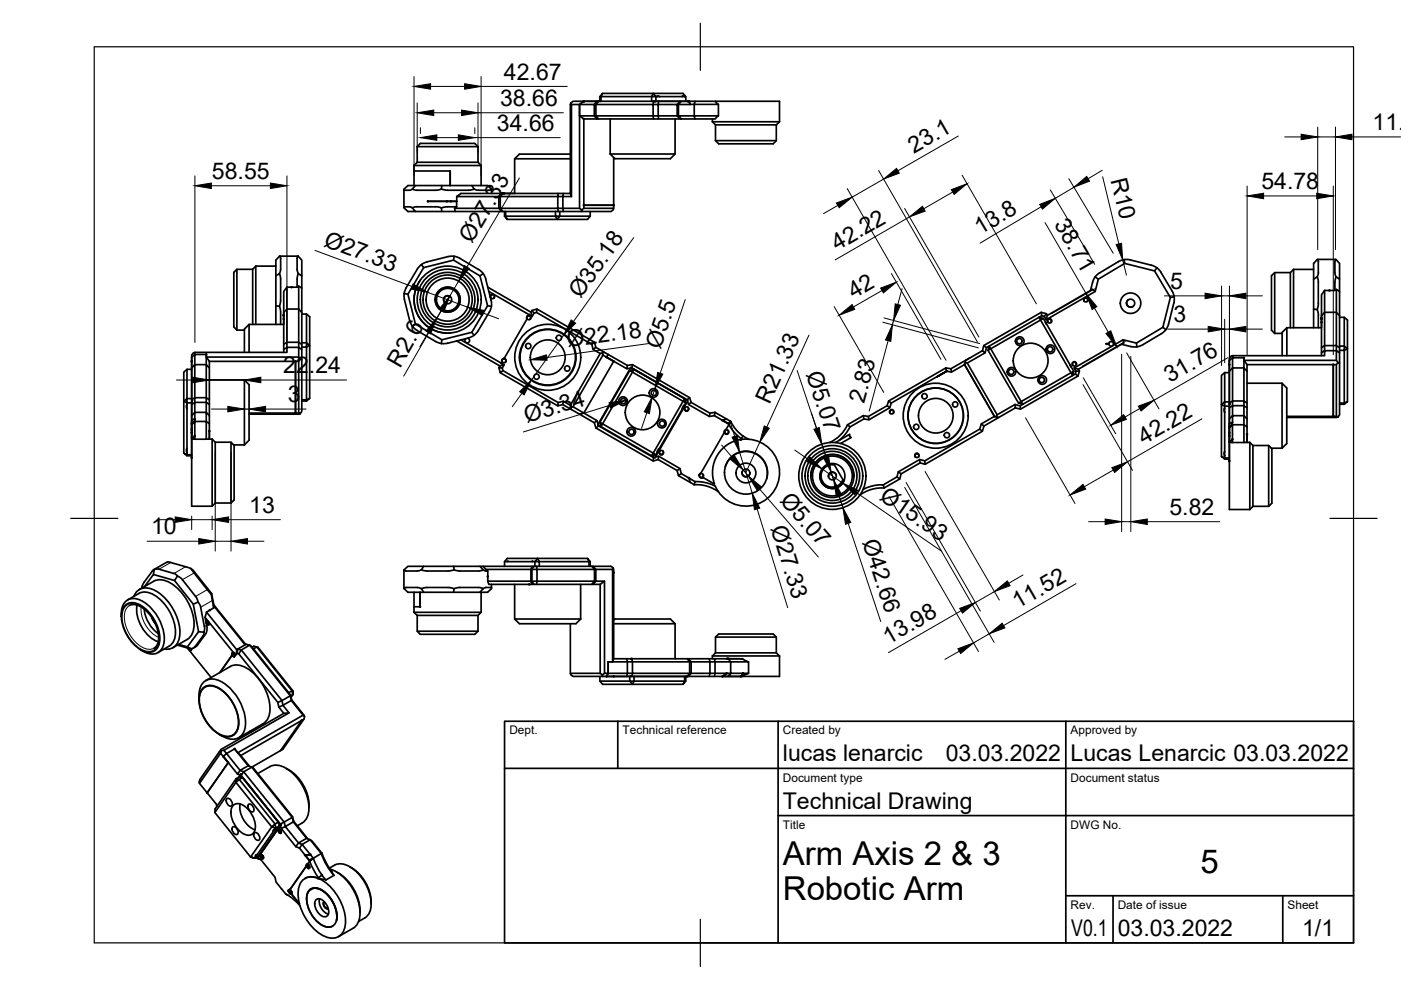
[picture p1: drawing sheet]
<svg xmlns="http://www.w3.org/2000/svg" width="297mm" height="210mm" viewBox="0 0 297 210" stroke-linecap="round" stroke-linejoin="round" font-family="sans-serif">
<!-- layer: Sichtbar -->
<g fill="none" stroke="#000" stroke-width=".36">
<path d="M127.8 19.8h17l.6 .7v1M87.8 36.3h7.6v3M87.8 35.1h14.2M87.8 35.1v4.2M88.1 39.3l-.7 .8M88.5 34.4h12.8M88.5 31.1h12.8M88.5 31.1l.6-.7h11.6l.6 .7v3.3M88.5 31.1v3.3l-.7 .7M93.7 39.3l-.1 .8M95.4 36.3l.1 3M100 39.3l.5 .8"/>
<path d="M101.3 34.4l.7 .7M102 35.1v4.2M109.1 33.7h11.8M120.9 32.7h-10.8l-1 1v7.3h-2.8M121 21.8l.2 .4M122.9 24.6h3.1l.6 .6M123.8 21.5l-.9 .7v2.4l.9 .6v18.3h6.3v-10.1M123.8 25.2h23.5M123.8 21.5l-.9 .7h3.1v2.4h.3l.6 .6M123.8 21.5h2.8M126.9 21.5l-.2 .1 .7-.1v-1l.4-.7-.6 .7h11v1h.7M127.2 20.5v1"/>
<path d="M129.4 32.7h13.7M129.4 25.2v7.5M138.6 25.2l-.1-.6h-12.2v-2.4h-.3l.6-.7h.1h-5.2l-.5 .3-.1 19.2M138.6 21.5h-11.7l-.6 .7h12.2v2.4h1.1v.6M139.3 20.5l.2-.2 .3 .2M139.6 21.5v.7h4v2.4h.2v-2.4h-.2l.6-.7M143.1 25.2v7.5l-1 .9h-11.7l-1-.9M144.4 21.5l-.6 .7h2.5l-.2-.7-7.2 .1M144.7 20.5v-.2l.5 .2M145.4 20.5h-7.2l.3-.7 .6 .7v1M145.9 21.5h-7.3l-.1 .7h1.1v2.4h4l.6 .6M147.2 22.1v2.5l.1 .6h4.3l.7-.6h-8.5l.6 .6"/>
<path d="M147.3 21.5h4.3l.7 .6h-5.1zM147.3 21.5h-1.2l.2 .6h.9M151 25.8h14.3M151 25.8l.7 .7v3.3M151 25.2v.6M151.6 21.5h13.7v4.3M151.7 29.8h12.9M151.7 26.5h12.9M152.3 22.1v2.5M164.6 26.5v3.3l-.7 .7h-11.5l-.7-.7M165.3 25.8l-.7 .7M50.2 57.1v12.9"/>
<path d="M53.6 57.1v11.7M53.6 57.1h-3.4l-.6 .7v11.5l.6 .7M54.2 56.4v12.4M54.2 56.4l-.6 .7M54.2 56.4h4.3M59.2 58l.3 1.2M59.2 54.3l.3 .5M59.2 54.3l-.7 .9v13.6M59.2 58l-.7 .5M59.4 54.3h3.7M59.4 54.3h-.1M59.5 57.1l-.3 .9"/>
<path d="M59.5 54.8v2.3M59.5 59.2v4.4M63 59.2v1.7h-2.2M63 54.8v2.3l.2 .9M63.1 54.3h.1M63.2 54.3l.8 .9v3.3l-.8-.5M63.2 54.3l-.2 .5M63.3 58l-.3 1.2M64 58.5v2.6l-.7-.4-.3 .2M85.6 40.2v3.8M85.7 43.9h1.3l.4 .2 .7 .7h-1.6zM87.4 40.1l1 .2h4"/>
<path d="M89.1 59.5h.1M89.1 59.5a7.1 7.1 0 0 0-.4 7.6 7.1 7.1 0 0 0 6.7 3.5M89.3 56.1l.5 .6M90.7 42.7h6.1M92.4 43.9l-4-.1-1 .3M92.4 43.8l.6 .1a1.62 1.62 0 0 0 1.6 0h2.2M93.6 44.1l.1 .7h-5.6M95 54.4l-4.5 1.1a3.3 3.3 0 0 0-2 1.6l-2.4 3.9M96.3 54.3l-.1 .9M96.3 54.3l-1.3 .1M96.3 54.3l1.2 .5M96.4 44.2l.1 .6h-2.8"/>
<path d="M96.5 44.8h10M96.8 41.7v1M97.5 54.8l4 2.3a3.2 3.2 0 0 1 1.5 2.1l1.1 4.4 .1 1.3M100.5 40.1l-1.2 .2h-5.1a1.54 1.54 0 0 0-1.5 0h-.3M102.4 58l-.6 .5M104.2 40.1l-.8-.8h-16.9l-.8 .8v.2h1.2l.5-.2M104.2 40.1l-.5 .2h-2.3l-.9-.2M104.2 40.1v.9M106.5 41h-8.8l-.9 .7h9v2.5h.3l.5 .6-.8-.6h-9.4l.4-.3v-1.2M106.5 41h14.4M106.5 41l-.7 .7h.3l.5-.7M106.6 44.8h11.2"/>
<path d="M107 44.8v1l.5 .7-.3-.7h-.2M107.2 44.8v1h11.5l-.6 .7-.3-.7v-1M117.8 44.8h5.4M118.3 41v.7h1l.1-.7M118.7 44.8v1h6.4M120.9 41l.3 .7M122.9 44.2v-22h-1.7v19.5h-1.9v2.5h-1v-2.5h-12.2v2.5h12.2v.6M123.3 44.5l.5-.3h6.3l-.1 .3-.5 .3h-6.3zM123.3 44.5l-.4-.3h-3.6l.1 .6M123.8 44.2v-.7h6.3v.7M125.1 44.8v1l-.5 .7h-17.1M232.9 59.2l-.7 2.6-.6-.4-9.5 5.5"/>
<path d="M238.3 55l.2 .9-5.6 3.3-.7-.5M238.5 55.9l6.3 1.5 .5-.6M244.8 57.4l3.3 5.7 .8-.2M270.3 57.8v12.9M273.6 57.8v11.7M273.6 57.8h-3.3l-.7 .7v11.5l.7 .7M274.3 57.1v12.4M274.3 57.1l-.7 .7M274.3 57.1h4.2M279.3 55l-.8 .9v13.6M279.3 58.7l-.8 .5M279.4 55h3.7"/>
<path d="M279.4 55h-.1l.2 .5M279.5 55.5v2.3M279.5 59.9v4.4M279.5 57.8v.3a1.27 1.27 0 0 0 0 1.5v.3M283.1 55h.2l-.3 .5v2.6a1.27 1.27 0 0 1 0 1.5v2h-2.2M283.3 55l.7 .9v3.3l-.7-.5M284 59.2v2.6l-.7-.4-.3 .2M39.6 78.3v7.1l-.6-.3 .6-.6h1M40.6 78.3h-1l-.6 .6v17.2M41.3 75.2h2.4v2.1h-2.4v7l-.7 .5v-6.8l.7-.7zM41.3 74.7l-.3 .1-.4 .5 .1 2.6M44.4 76.6v11.5"/>
<path d="M44.4 78l-.7-.7v7h-2.4v1l-.7 .5M44.4 76.6h18.3v11h-9.9M50.2 70h1.6M52.8 68.8v5.9M58.5 64.8l.7 .2M59.3 64.9l.2 1.3M59.5 63.6l-.3 1.3M59.5 66.2v2.6M60.8 65.5l-.6 .7v8.5M60.8 60.9l-.6 .9v7h-7.4l-1 1v4.9M60.8 65.5v7.1l-.6 .4M60.8 60.9v4.6"/>
<path d="M60.8 65.5h2.5M63.3 76.6h-.6v11h.6M63.3 75.7v-2l.7 .4v2.2M63.3 65.5v7.1h-2.5v1.1l-.6 .4M63.3 65.5l.7 .7v.4M63.3 60.7v4.8M63.6 76.2l.4 .1v10.9l-.4 .5-.3-.1v-11zM63.6 76.2l-.3-.5h-19.6l.7 .9M64 73l-.7-.4v1.1h-2.5v1h-19.5v.5l-.7 .5v21.4M64 72.7v1.4M64 66.6h1l.7 .6v17.2M64 73.6h1l.7-.3-.7-.6v12.1h-1"/>
<path d="M64 61.1v5.1M64 66.6v6.1M65 66.6v6.1h-1M85.7 62.2l.8 .2M85.7 62.2l.1 1.3 1.1 4.5 .5 1.2M86.1 61l-.4 1.2M87.4 69.2l1 .8 4 2.4M88.1 68.7l-.7 .5M93.7 72l-.1 .8M94.7 62.7a.87 .87 0 0 0-.6 1.3 .87 .87 0 0 0 1.5 0 .87 .87 0 0 0-.7-1.3h-.2M95.5 62.9a.86 .86 0 0 0-1.2 .1 .86 .86 0 0 0 .1 1.2M96.8 72.3h.1"/>
<path d="M96.8 72.3l9.2 5.3 .9-.3-.6-.3M97.7 72.1l8.6 4.9M99.1 71.7a.5 .5 0 0 1 .4 .7 .5 .5 0 0 1-.7 .2 .5 .5 0 0 1 0-.8M100 70.5l.5 .6M100.5 71.1l-1.2 .5-4.4 1.2a3.4 3.4 0 0 1-2.5-.4M103.4 64.8l.8 .2M103.4 60.9l9.2 5.3M103.6 61.8l8.6 5M103.7 66.2l-2.3 3.9-.9 1M104.1 63.2l-.1-.5 .3-.2 .5 .2-.1 .5M104.2 64.9l-.4 1.3M104.3 62.4l-.4 .4 .2 .4"/>
<path d="M104.3 62.4h.3M104.5 62.4l.4 .4-.2 .4M104.7 63.2l-.3 .1-.3-.1M105.8 77.9l.3 1.1 .5-.4M106 77.6l-.2 .3 .7 .1M106.1 79l12.2 7.1M106.5 76.7v-.5l.4-.1 .4 .3-.2 .4M106.5 76.7l.3 .2 .3-.1M106.7 76l-.3 .3-.1 .7M106.9 77.3l-.4 .7 .1 .6 11.7 6.8 1.1-.3 1.5 .8M106.9 76h.2M106.9 76h-.2"/>
<path d="M107 76l.3 .4-.2 .4M111.7 67.6h.1M111.8 67.6l-.1-.4 .5-.2 .3 .3-.1 .4M111.8 67.6l.3 .2 .3-.1M112 66.9l-.3 .3v.4l-4.8 8.4M112 66.9h.3M112.2 66.8l.6 .3 .4-.7 .5-.2 11.8 6.8 .3 1.1 1.5 .8M112.2 66.8v.1M112.3 66.9l.3 .4-.2 .4M112.8 65.8l1.1-.3-.2 .7M113.2 66.4l-.4-.6-.2 .4 .2 .9M113.9 65.5l12.1 7.1-.5 .4"/>
<path d="M126 72.6l.3 1.1-.5 .4M126.3 73.7l2.6 1.5M127.3 74.9l.4-.1 .1 .5-6.3 10.9-.5 .2-.1-.5zM127.8 75.3l2.3 1.3M128.2 74.7l-.5 .1M128.6 75.7l.3-.5 4.1 2.3 1.1-.2 12.1 7 .3 1 4 2.3 1.1-.2M128.6 75.7l4.3 2.5 .1-.7M128.6 75.7l1.5 .9M130.1 76.6l-6.3 11-2.3-1.4M133.5 78.6l.9-.3-.3 .6zM133.5 78.6l-6.3 10.9M133.7 78.1l-.8 .1"/>
<path d="M133.7 77.9l12.2 7-7 12.2-12.2-7zM133.7 77.9h.1M133.8 77.9l2.1 1.3M134.1 77.3l-.2 .7 11.8 6.8 .5-.5M134.1 78.9l10.7 6.2-6.3 11-10.7-6.2zM134.4 78.3l10.8 6.2M200.5 78l1.1 .2 .1 .7M200.7 78.7l-.2-.7-12.1 7M200.7 78.7l.2-.1zM204.5 77.3l6.3 11-2.7 1.6-.4 1.1-11.6 6.7-1.1-.3-4.5 2.6-.3 1.1-2.9 1.7M204.5 77.3l-2.8 1.6-1-.2-2 1.2 2-1.2-11.7 6.8-.4 1-4.4 2.5-1-.2M204.6 76.8l.5 .2 6.3 10.9-.1 .5-.5-.1-6.3-11z"/>
<path d="M204.6 76.8l.1-.4 3.6-2 .6 .4-3.8 2.2M205.7 75.9l-4.1 2.3M208.6 73.3l.5 .4M209.5 74.3l6.4 11.2M209.7 73.4l.4 .5-.6 .4zM210.1 73.9l10.5-6 6.5 11.1-10.6 6.1zM220.3 67.3l-11.2 6.4-.2 1.1M220.3 67.3l.9 .2-.6 .4zM220.8 66.2l.1 .7-.6 .4M221.2 67.5l6.4 11.2M221.7 68.3l.2 .4M221.7 68.4l.1 .3"/>
<path d="M221.8 66.5l-1-.3-12.2 7.1-.3 1.1M221.8 66.5l-.4 .6-.5-.2M221.8 66.5l.3 .4M222.1 66.9l-.3 .9-.4-.7M222.4 67.6l.5 .2-.1 .6 .1-.5-.3-.2-.4 .2v.5l-.1-.1v-.4l.3-.3M222.8 68.3l-.3 .2-.3-.2M226.9 77.4l.2 .4zM227.1 79l.5-.3-.2 .9zM227.4 76.9l.3-.2 .3 .1 .2 .3v.3l-.1 .1 .1-.5-.5-.2-.3 .3 .1 .4zM228 79.3l-11.1 6.4M228.1 77.5l-.3 .1-.3-.1M228.1 78.7l-.1 .6 .6 .4"/>
<path d="M228.6 78.3l.3 .3-.3 1.1-12.2 7.1-1.1-.3M228.6 78.3l-.9-.3 .4 .7 .8-.1M229.9 63.9l-.1-.5 .4-.3 .4 .3-.1 .5M231.2 61.6l.4-1.7a3.2 3.2 0 0 1 1.6-2.1l3.9-2.3a3.3 3.3 0 0 1 2.5-.4l4.5 1.1a3.3 3.3 0 0 1 2.1 1.6l2.3 3.9M232.2 61.8l-10.4 6M234.5 72.8v.2v-.2h.6v.2h-.6M238.1 72l-10.4 6M239.1 63.6a.88 .88 0 0 0 0 1.2 .88 .88 0 0 0 1.2 .1M240.9 72.7l-2.8-.7 .1 .7-9.6 5.6M246.2 70.8l-3.9 2.3a3.3 3.3 0 0 1-2.5 .4l-2-.5M246.5 69.4l-5.6 3.3 .1 .8M248.1 63.1l-1.6 6.3 .7 .5"/>
<path d="M248.5 61.7l.4 1.2M248.9 62.9v1.3l-1.1 4.5a3.3 3.3 0 0 1-1.6 2M259.7 79v7.1l-.7-.3 .7-.6h.9M260.6 79h-.9l-.7 .6v17.2M261.3 75.9h2.4v2.1h-2.4v7l-.7 .5v-6.8l.7-.7zM261.3 75.4l-.3 .1-.4 .5 .1 2.6M264.4 78.7l-.7-.7v7h-2.4v1l-.7 .5M264.4 77.3h18.3v11h-9.9M270.3 70.7h1.5M272.8 69.5v5.9M278.5 65.5l.8 .2M279.5 66.9v2.6"/>
<path d="M279.5 64.3v.7a1.54 1.54 0 0 0 0 1.6v.3M280.8 66.2l-.6 .7v8.5M280.8 61.6l-.6 .9v7h-7.4l-1 1v4.9M280.8 66.2v7.1l-.6 .4M280.8 61.6v4.6M280.8 66.2h2.5M283.3 77.3h-.6v11h.6M283.3 76.4v-2l.7 .4v2.2M283.3 66.2v7.1h-2.5v1.1l-.6 .4M283.3 66.2l.7 .7v.4M283.3 61.4v4.8M283.7 76.8l.3 .2v10.9l-.3 .5-.4-.1v-11z"/>
<path d="M283.7 76.8l-.4-.4h-19.6l.7 .9v11.5M284 73.7l-.7-.4v1.1h-2.5v1h-19.5v.5l-.7 .5v21.4M284 73.4v1.4M284 67.3h1l.7 .6v17.2M284 74.3h1l.7-.4-.7-.5v12.1h-1M284 61.8v5.1M284 67.3v6.1M285 67.3v6.1h-1M39.6 96.6h1M39.6 95.1l-.1 .3 .2 .6M39.6 85.8a.69 .69 0 0 0 .1 .9M40.6 93.1v14.2h4.4"/>
<path d="M40.6 85.4h-1v11.2l-.6-.5 .6 .3h1M40.6 84.8l.2 .1M40.6 84.9h.2M40.8 84.9l-.2 .2v7.9v-3l.7-.6-.7 .4v-.7l.7-.2v.5M41.3 92.4l-.7 .7M41.3 92.4v.7h-.7M41.3 92.4v-3h2.4v3.7h-2.4M41.3 89.4l-.7 .4M41.3 88.9v-1.5h2.4v2l.7 .4-.1 3.3M41.3 89.4l-.7 .5M44.4 85.8l-.7-.5v2.1l.7 .7v1.7M44.4 84.8l-.7-.5v1h-2.4v2.1l-.7 .7"/>
<path d="M44.4 80.6h7.4l1 1v11.7l-1 1M44.4 91.4v1.7M45 93.1h-1.3M45 93.1v14.2M45 93.1l.6 .7M45.6 93.8h3.4l.6 .6v11.6l-.6 .7M45.6 93.8v12.9M49 93.8v12.9M49.6 94.3h2.2M51.8 80.6v13.7M63.6 87.7l-10.8 .1M64 85h1l.7-.6-.7 .4v.2"/>
<path d="M119.3 85.8l3.6 2 .9-.2 2.8 1.6M119.4 85.1l-.1 .7-1 .3v-.7M121 86.4l.2 .4M122.9 87.8l3.1 1.8 .3 1.1 12.2 7 1.1-.3 4 2.4 .2 1.1 2.5 1.4M126 89.6l.6-.4 .2 .8M126.3 90.7l.6-.4 11.7 6.7M126.9 90.1v.2M127.2 89.5l.6 .4-.4 .6zM138.5 96.1l.6 .3-.9 .2zM138.7 97h-.1l-.1 .7M138.9 96.9l.7-.2 4.6 2.6 .2 1.1 1.7 1M139.3 96l-.2 .4"/>
<path d="M139.6 96.7v.7M139.8 95.1l-.5 .9M139.8 95.1l-.4 .3-.1 .6M139.9 95.6l-.1 .6 .2 .2h.4l.3-.3-.2-.5M139.9 95.6l-.1 .4 .3 .3 .5-.1-.1-.6M140.6 95.6l-.4-.1-.3 .1M144.2 99.3l-.6 .5M144.7 86.7l-4.9 8.4M145.2 84.5l.2 .9-.6-.3zM145.2 85.8l-.4 .4-.1 .5M145.2 86.5v.4l.4 .2 .4-.3-.1-.4 .1 .2-.1 .4-.2 .2-.4-.1-.2-.3zM145.4 85.4l-.7 1.3"/>
<path d="M145.7 84.8h.1M145.8 85.1l.2 .7 4.4 2.5 1.1-.2 3.1 1.8-.7 1.2-.3 .2v.4M145.9 86.4l-.3-.2-.3 .2M146.5 85.3l-.5 .5M150.5 87.6l-.1 .7M151.6 87.4l2.5 1.5M151.6 87.4l-.1 .7M153.2 89.1l.9-.2 .8 .5-.5 .4zM153.2 89.1l1.2 .7M153.6 91.7l-5 8.6-.3 .3v.4l.3 .3M153.7 91.3v.5l.4 .2 .4-.3-.1-.4 .1 .3-.1 .3-.2 .2-.5-.1-.1-.4zM153.8 99a4.6 4.6 0 0 1 5.6-3.1 4.6 4.6 0 0 1 3.1 5.6"/>
<path d="M154.4 91.3l-.3-.2-.4 .2M154.4 89.8h.1M154.5 90a8.3 8.3 0 0 0 2.9 3.1 7.1 7.1 0 0 1 7.7 5.6 7.1 7.1 0 0 1-4.8 8.3 7.1 7.1 0 0 1-8.7-3.9 8.7 8.7 0 0 0-4.3-1l-.1 .7M154.9 89.4l-.5 .4M154.9 89.4l-.3 .5M154.9 89.3l1.3 2 1.3 1.1M157.1 93.2a7.1 7.1 0 0 0-5.6 9.4l-2.5-1.4-.2 .1M157.5 92.4l-.4 .8M157.5 92.4l1.2 .7M175.7 96.4h.1M176.8 98.3l2.1 3.7M176.9 98.6a2.38 2.38 0 0 0-2.8 1.7 2.38 2.38 0 0 0 1.7 2.9 2.38 2.38 0 0 0 2.9-1.5"/>
<path d="M177.1 93.8l3.1-1.7-.1 .4 .3 .2-2.2 1.3M179.7 90a7.7 7.7 0 0 1-3.8 3.8M180.2 90.5l-1 1.6-1.3 1.3M183 88.1l.2 .7-3 1.7-.5-.4M183 88.1l1.1 .2 .1 .7M183 88.1l-3.3 2M188.6 86.5l-.5-.5-4 2.3M189 85.5l-.6-.5-.3 1M189.1 86.9l.4 .3-.1 .4M189.2 86.8l-.5 .3-.1 .4 .2 .2-.1-.5 .4-.3 .3 .3v.4M189.4 87.6l-.3 .2-.3-.1M194.2 96.1l-.2 .3 .1 .5"/>
<path d="M194.2 96.1l.4 .1 .3 .4-.2 .3 .1-.5-.5-.2-.3 .4 .1 .3M194.7 96.8l-.3 .2-.3-.1M195 97.4l.1 .7 1.1 .3M195.1 98.1l-4 2.4-.6-.5M208.3 91.4l-12.1 7-.1-.7M208.6 90.3l-.3 1.1-.6-.4M211.8 88.5l-3.2 1.8-.5-.4M215.2 85.8l.1 .7-3.5 2-.5-.1M215.9 85.5l.6-.4 .4 .6zM216.3 86.1l.1 .7M216.9 85.7l-.6 .4-1.1-.3-3.8 2.1M259.7 97.3h.9"/>
<path d="M259.7 95.8l-.2 .3 .2 .6M259.7 86.5a.69 .69 0 0 0 0 .9M260.6 93.8v14.2h4.4M260.6 86.1h-.9v11.2l-.7-.5 .7 .3h.9M260.6 85.5l.2 .1M260.6 85.6h.2M260.6 93.8h.5M260.8 85.6l-.2 .2v7.9v-3l.7-.6-.7 .4v-.7l.7-.3v.6M261.3 93.1l-.7 .7M261.3 93.1v.7h-.2M261.3 93.1v-3h2.4v3.7h-2.4M261.3 90.1l-.7 .4"/>
<path d="M261.3 89.5h.1M261.3 90.1l-.7 .5M261.3 89.5v-1.4h2.4v2l.7 .4-.1 3.3M264.4 86.5l-.7-.5v2.1l.7 .7v1.7M264.4 85.5l-.7-.5v1h-2.4v2.1l-.7 .7M264.4 81.3h7.4l1 1v11.7l-1 1M264.4 92.1v1.7M265 93.8h-1.3M265 93.8v14.2M265 93.8l.6 .7M265.6 94.5h3.4l.7 .6v11.6l-.7 .7M265.6 94.5v12.9"/>
<path d="M269 94.5v12.9M269.6 95h2.2M271.8 81.3v13.7M283.7 88.4l-10.9 .1M284 85.7h1l.7-.6-.7 .4v.2M49 106.7h-3.4l-.6 .6M107 119.1h6.4v1M107.5 119h.2M107.7 119h-.2M112.8 119h.2M113 119h-.2M124.6 118.4h-17.1l-.5 .7v1"/>
<path d="M125.1 119.1h-.2l-.3-.7 .5 .7v1M144.4 100.4l-.6 .5M147.2 102.8a7.8 7.8 0 0 1 5.1 1.5M147.3 102.1l-1.2-.7 .2 .9 .9 .5M148.4 100.5l-.1 .3M148.4 100.5l-.1 .5 .3 .2h.3l.2-.3v-.3l.1 .3-.2 .3M148.4 100.5l.4-.1 .3 .2M148.6 101.3h.2M157.4 100a.84 .84 0 0 0 .5 1 .84 .84 0 0 0 1.1-.5M173.9 100.5a2.64 2.64 0 0 0 1.8 2.9 2.64 2.64 0 0 0 3.2-1.4M177.3 100.7a.84 .84 0 0 0-1-.5 .84 .84 0 0 0-.6 1M178.9 102a2.66 2.66 0 0 1-4.7 .3"/>
<path d="M181 100.8a4.6 4.6 0 0 0-4.7-4.5 4.6 4.6 0 0 0-4.4 4.8M183 103.8a8.6 8.6 0 0 1 4.3-1l.1 .7a7.8 7.8 0 0 0-5.1 1.5M190.2 101.1l.6 .5-3.4 1.9M191.1 100.5l-.3 1.1M269 107.4h-3.4l-.6 .6M25.7 130.7a3.5 3.5 0 0 1 1.7-3.7 5.1 5.1 0 0 1 5 2.4 8.4 8.4 0 0 1 2.1 7.8 2.72 2.72 0 0 1-4.2 .8l-.5-.2M26.7 128.2a3.1 3.1 0 0 1 3.8 .6 8.8 8.8 0 0 1 3.3 7.4 2.4 2.4 0 0 1-1.5 2 2.4 2.4 0 0 1-2.5-.4 8.7 8.7 0 0 1-4-7.9l.2-.7zM27.1 127.2l2.3-1.4a4 4 0 0 1 4.4 1.2 9.5 9.5 0 0 1 3.3 8.3l-.7 1.3-.5 .4M27.4 128.4l1-.2 1.5 .5 1.2 .9 1.3 1.6 .9 1.9 .3 1.8-.1 1.5-.4 .6-.5 .4M28.4 126.4a2.92 2.92 0 0 1 4.5-1.2 10.8 10.8 0 0 1 5.2 9.9 2.75 2.75 0 0 1-3.3 2.5M29.1 128.3a7.6 7.6 0 0 0 4.5 7.8M30.6 129.1a7.2 7.2 0 0 0 3 5.2"/>
<path d="M30.6 123.4l-.5 .9v.4M30.6 124.4l1.9-2.6 4.5 1.3 4 5 1.1 5.8-2.4 3.3-1.8-.6M32.2 130.9l.7 1.2M32.2 130.9l.6 1.2M32.2 131l.6 1M32.6 123.3l-3.1 1.7M32.6 123.2a4 4 0 0 1 4.3 .9 10.9 10.9 0 0 1 4.2 9.1 3.2 3.2 0 0 1-1.4 2.4M32.7 120.8l-.2 1M32.7 120.8l1-.1 3.5 1 .4 .5-.6 .9M32.7 120.8l-.4 .3-1.7 2.3M35.9 137l-2.4 1.4M37.6 136.8l3 .8"/>
<path d="M37.6 122.1l1.1 .8 2.8 3.6M39.3 120.2l-3.7-1.1-3 1.7M39.4 120.2l1.5 .6 4 5-.1 .2-4.3-5.5M39.7 135.6l-3 1.7M39.7 137.2l.9 .4M39.7 137.4l5.1 6.3M39.9 137.4l.5 .6 .2-.2v-.2M41.4 137l-.8 .6M41.5 126.4l1 2 .8 4.5M41.5 137.1l-.5 .3M42 127.7l-1 .4M42.1 133.9l1.1 .1v.5l-1.8 2.5"/>
<path d="M43.4 132.8l-.2 1.2M43.5 130.9a5.9 5.9 0 0 1 .3 2.9l-.2 .7M43.5 134.5l-2 2.6M43.8 132.2l.4 .3M43.8 129.8l-.3 1.1 6 7.6M43.8 132.2l-.1-.4 .3-.1 .3 .4-.1 .4M43.8 129.8l6.4 8M44.2 132.5h.1M44.2 131.9l-.4 .3M44.8 126l.2 1.3M44.9 125.8l.4 2.5v.6M45 127.3l.3 1.6-1.5 .9"/>
<path d="M45.3 128.4l6.7 8.3M45.3 128.3l6.8 8.3M49.2 138.9h.1M49.2 138.9l.5-.2zM49.2 138.9l.5 .3M49.4 138.4l-.2 .1v.4l-2.5 3.7 2.5-3.7M49.4 138.4l.1 .1M49.5 138.5l.5 .4 .2-.4 .4 .1 8.3 10.3 .2 1 1.1 1.3M49.5 138.5l.1 .1M49.6 138.6l.2 .4-.1 .3M49.7 139.2v.1M50.2 137.8l.2-.2-.2 .9"/>
<path d="M50.2 137.8l-.2 1.1M50.6 138.6l.6-.8-.8-.2 1.8-1 .7 .2-1.7 1 8.6 10.7-.9 .4M53.4 137.2l.4-.2 .9 .2 7.4 9.3M53.7 137.6l-.8-.8 8.7 10.7-1.8 1 .2 1-.9 .4M53.7 137.6l.8-.4 7.4 9.3-.7 .4M53.7 137.6l7.5 9.3M85.7 120.8v4M85.7 120.8l.4 .3M86.1 124.6h2.4l.9 .2M86.1 124.6l-.4 .2M87.8 128.6h1.2v-3v3M87.8 129.8h14.2"/>
<path d="M87.8 125.6v4.2M87.8 129.8l.7 .7M88.5 130.5h12.8M88.5 133.8h12.8M88.5 130.5v3.3l.6 .7h11.6l.6-.7M89.3 124.8l.5 .8M89.4 124.8l1.1-.2h4.5l1.3 .2M89.4 120.8l-.9 .3h-2.4M89.8 120.1h-3.3l-.8 .7M96.2 120.1h-6.4l-.5 .7M96.3 120.8l1.2 .3M96.3 120.8l-.1-.7h5.6l.6 .7"/>
<path d="M96.3 124.8l-.1 .8M96.3 120.8l-1.3 .3h-4.5l-1.1-.3M97.5 124.6h4.5a.7 .7 0 0 0 1 0h1.1M97.5 121.1l4.5-.1a.67 .67 0 0 1 1 .1h.4v2.1M97.5 124.6l-1.2 .2M101.8 120.1h.6l1 1M102 129.8l-.7 .7v3.3M102 125.6v4.2M102.4 124.8l-.6 .8M102.4 120.1h10.4M103.4 123.2l.2 .7h23.7M103.4 123.2h9.2"/>
<path d="M104.1 124.6l.1 .2-.8 .8h-16.9l-.8-.8M104.2 123.9v.8M109.1 131.2h14M109.1 123.9v7.3l1 1h12l1-1M112.6 123.2h.2l.4 .7M112.6 123.2v-2.5h.2v2.5h1.1l-.2 .7M112.6 123.2l.2 .7M113.2 120.1h-.4l-.2 .6h-9.6M113.7 120.1h-.5l-.4 .6h1.1v2.5h12.1l-.5 .7M114.3 120.1h-.6l.2 .6h12.1v2.5h.3l-.5 .7M114.3 120.1v-1l-.3-.7-.6 .7h11.5v1M114.3 120.1h10.6"/>
<path d="M120.9 132.2v10.6M123.1 123.9v7.3M124.9 120.1h.9M125.5 120.1l.5 .6h.3v2.5h1.9v19.6h.7v-2.5h1M127.3 123.9v18.9M128.2 123.2l-.9 .7M130 120.4l-.1 .3v19.6l.2-.6v-19l-.1-.3-.5-.3h-3.7l.5 .6h3.6M130.1 139.7h3.8M130.1 132.2h13M130.1 131.5l.3-.3h11.7l1 1M132.9 139.7l.1 .6h1.1v2.5h12.1l-.5 .6h-11.7M133.7 139.8l.2-.1z"/>
<path d="M133.9 139.7h17.6M134 139.7l.1 .6h12.1v2.5h.3l-.5 .6M143.1 132.2v7.5M145.7 139.7l.5 .6h.3v2.5h4l-.1 .6M146 139.7l.5 .6h4v2.5h1.1l-.1 .6M150.4 139.7l.1 .6h1.1l-.1-.6h2.9M151 139.1h14.3M151 139.1v.6M151.7 135.1h12.9M151.7 138.4h12.9M151.7 138.4l-.7 .7M154.2 139.7h3.3"/>
<path d="M164.6 135.1l-.7-.7h-11.5l-.7 .7v3.3M164.6 135.1v3.3l.7 .7M165.3 139.1v4.3h-7.9M42.2 147.5v.9M42.2 147.5a3.1 3.1 0 0 1 2.4-3.5 6.3 6.3 0 0 1 5 2.8 9.7 9.7 0 0 1 2.3 7.8 2.72 2.72 0 0 1-4 1.8l-.8-.3M43.2 145.8a3.2 3.2 0 0 1 3.9 .5 9.1 9.1 0 0 1 3.5 7.7 2.36 2.36 0 0 1-3.4 2 8.9 8.9 0 0 1-5-8.5l.2-.7zM43.2 145.9a3.1 3.1 0 0 1 3.9 .5 8.9 8.9 0 0 1 3.4 7.6 2.45 2.45 0 0 1-1.6 2 2.45 2.45 0 0 1-2.5-.4 8.9 8.9 0 0 1-4.1-8l.2-.7zM43.6 144.3l5.2-3a4 4 0 0 1 4.3 .9 10.7 10.7 0 0 1 4.1 8.9 3.1 3.1 0 0 1-1.4 2.3l-5.2 3M46.4 155.7l.7 .4M46.8 159.7l1.6 2M46.8 158.9v.8l-4.5 6.4 .1-.8zM47.5 159.1h-.6"/>
<path d="M49.7 158.8l-1.7 1 2.9 3.5-.5 .8-3.1-3.7M49.7 158.8l.7 .8M49.7 158.8l2.9 3.6M53 155l.2 .3M59.5 159.1l-6.1 3.6M61.2 146.9l.4 .5 .2 1M61.3 151.1l-1.1 .1-13.4 7.7M61.6 147.4l.2 1.1-1.8 1 1.3 1.6-13.8 8 .5 .7-.7 .6M61.7 147.5l.4-.2v-.8h-.2l.2 .8-.4 .5M64 152.8l-4.5 6.3M64.3 151.6l-2.5-3.1v-.1l2.8 3.5-.2 .6-4.4 6.4-.5 .2M64.4 152.5l-.4 .3"/>
<path d="M64.6 151.9l-.3-.3-13.9 8 .7 .6 12.9-7.4M120.9 142.8h6.4l.4 .3 .1 .3h-6.3l-.5-.3zM127.2 143.4v1l.6 .7h17M127.8 143.4h18.1M128.2 142.8l-.5 .3M128.9 140.3h4.1v2.5h1.1l-.2 .6M128.9 142.8l-.3 .6M128.9 140.3v2.5h4.1l-.1 .6h-4.3M133.5 143.4v1l.6 .7 .3-.7h-7.2M133.7 143.3l.2 .1M133.7 143.3v.1h-.8M133.7 143.3v.1"/>
<path d="M134.4 143.4v1h11l-.6 .7 .4-.7v-1M145.4 143.4v1M145.7 143.4l.2-.1v.1M145.9 143.4h11.3M153.2 143.4l.9-.6h.8l-.5 .6zM154.9 142.8l-.3 .6h2.6l.3-.6M154.9 142.8l-.5 .6M157.5 142.8h1.2l-1.5 .6zM157.5 142.8h-2.6v-2.5h3.8v2.5M158.7 140.3l-1.2-.6h-.8h-2.3l.5 .6h-3.3v2.5h2.5l-.9 .6M47.3 160.4l1.1 1.3M48.1 169.3a1.06 1.06 0 0 1 1 1.6 1.06 1.06 0 0 1-1-1.6z"/>
<path d="M48.4 161.7l-4.5 6.4-1.6-2M48.4 161.7l-4.5 6.4 2 2.4 .1 .5M49.4 175.3a1.06 1.06 0 0 1 .9 1.6 1.06 1.06 0 0 1-.9-1.6zM49.5 170.7a2.33 2.33 0 0 1 3.1 .9 4.8 4.8 0 0 1 1.3 4.8 1.78 1.78 0 0 1-2.9 0 5.1 5.1 0 0 1-1.8-5.3zM50.1 165.1l.6 .2-.7 .6zM50.1 165.1l.7-.4 .6 .2-.7 .4 7.6 9.4M50.1 165.1l-4.5 6.4v.8l7.5 9.4 4.5-6.4-7.6-9.4-4.4 6.4M50.4 164.1l.5 .3M50.6 164.8l.3-.5 8.6 10.6-4.9 7.1 .7 .3M50.9 170.5a5.3 5.3 0 0 0 3.2 5.4M50.9 164.3l.2-.1v.2l1.4 1.8M51.1 160.2l1.8 2.3"/>
<path d="M51.4 164.9l8 9.8M52.6 162.4l-1.7 .9 .8 .3-.6 .8 8.3 10.3 .8-.4-8.5-10.7 1.7-.9M52.6 162.4l.8 .3M52.7 170.5a1.06 1.06 0 0 1 1 1.6 1.06 1.06 0 0 1-1-1.6zM54 176.5a1.06 1.06 0 0 1 .9 1.6 1.06 1.06 0 0 1-.9-1.6zM54.7 164l2.5-1.5a3.9 3.9 0 0 1 4.2 .9 10.5 10.5 0 0 1 4 8.8 3.4 3.4 0 0 1-2.4 2.9M57.6 175.3l.7-.6 .2 .8zM58.3 174.7l.7-.4 .2 .8-.9 .7-3.8 5.4M58.3 175.8l-.4 .3 .1 .2 .1-.5M59.1 175.9l-.1 .2 .2 .5M59.1 175.9h.1M59.1 175.9l.5 .2"/>
<path d="M59.2 175.8v.5l.3 .3v-.5l.1 .5h-.4l-.2-.5M59.2 176.2l.1 .2M59.2 175.1l-4.5 6.4-.7 .4-.9-.2 .9 .2 .2-.2M59.2 176.6l.2 .1M59.3 175.8v.4l.3 .3-.3-.3-.1-.4v.4l.4 .4M59.3 176.2l.1 .2M59.3 175.9l.3 .5-.2-.5M59.4 174.7l.2 .2M59.4 176.1l.1 .2M59.5 176l.1 .2M59.6 175.7l.9-.4-.3-1 1.8-1-8.6-10.6 .4 .2 8.2 10.3 .3 .9 3 3.8M59.6 174.9l-.1 .1"/>
<path d="M59.6 174.9h-.1M60.6 162.9l.7 .4M61.4 163.3a9.1 9.1 0 0 1 4.1 8M62 173.2l.2 1.1-1.7 1 2.8 3.4-.6 .8M62.3 174.1l-.1 .2 2.8 3.5 1.1 .5 2.1 2.6-.1 .1M65 177.8l-1.7 .9 .8 .3-.6 .8M54.3 181.8h.1M54.4 181.2l-.2 .5M54.4 181.7l.2 .2M54.5 181.9l-.1-.1 .2 .2M54.5 181.2l-.3 .5M54.5 181.2l-.4 .3 .1 .2"/>
<path d="M55.2 181.5l.4 .6 .3-.2-.1-.4M55.3 181.2v.5l.3 .4M55.3 181.3l.5 .2M55.4 181.6l.1 .2M55.5 181.2v.4l.3 .3-.3-.3v-.4M55.5 181.5l.1 .2M55.5 181.3l.4 .5M55.6 181.3l.3 .5M55.6 181.5l.1 .2M55.7 181.4l.1 .2M55.8 181.5l.1 .3-.2 .2-.4-.4 .1-.4v.5l.4 .2M60.6 189.5l1.3 .9 1.7 1.7"/>
<path d="M61.2 188.8l.1 .4 .3 .3M61.2 189h.1M61.3 188.6l-.1 .2M61.3 188.8l.1 .1M61.4 188.7l-.2 .1 .1 .3 .3 .4M61.4 188.7l.4 .3M61.4 189.1l.1 .2M61.4 188.7l-.1 .3 .2 .3 .3 .1v-.3M61.4 188.7l.1 .5 .3 .2M61.4 188.7l.1 .4 .3 .3M61.5 188.8h.1M61.5 188.7l.1 .5 .2 .1"/>
<path d="M61.5 189l.1 .2M61.6 188.7l.2 .6M61.6 188.8l.2 .4M61.6 188.8h.1M61.6 188.9l.1 .2M61.6 189.5h.2l1.7 2.2M61.7 188.9l.1 .2M61.8 189.5h.1M61.8 189.1v.4l1.7 2.2M64.7 186.3h.1M64.7 186.2l1.3-.3 1.5 .3a2.84 2.84 0 0 0-4.2 2.4l-.1 1.5 .3 1.6M64.7 181.3l1.1-.1 .6 .8-.8 .4z"/>
<path d="M65 183.6l-3.5 5-.3 .2M65 183.4l.1 .4 .3 .3M65 183.6h.1M65.1 183.2l-.1 .4M65.1 183.3v.5l.3 .3M65.1 183.3h.1M65.1 183.3l.5 .3M65.1 183.4v.1M65.2 183.3l-.1 .3 .2 .4h.3v-.4v.2v.2l-.2 .1M65.2 183.7l.1 .2M65.2 183.3v.5l.4 .2M65.2 183.2l.5-.6-2.2-2.8-.8-.3-3.1-3.8-.1-.7-4.9 6.9 .5 .1 3.2 4 .2 1 2.1 2.6 .5 .2"/>
<path d="M65.2 183.2l-.2 .1v.3M65.3 183.4h.1M65.3 183.6l.1 .2M65.3 183.3l.3 .6M65.4 183.4l.2 .4M65.4 183.4h.1M65.4 183.6l.1 .1M65.5 183.5l.1 .2M65.6 188.8a2.35 2.35 0 0 1 3.3 .3 6.9 6.9 0 0 1 2.5 5.9 1.89 1.89 0 0 1-1.2 1.5 1.89 1.89 0 0 1-2-.4 6.9 6.9 0 0 1-3.1-6.3zM65.6 182.4h.1M65.6 184l-.3-.3-.1-.4 .1 .4 .3 .3M65.7 182.6l.9 2.1 .9 1.4"/>
<path d="M65.9 188.5a2.93 2.93 0 0 1 3.3 1 6.8 6.8 0 0 1 2.2 5.6M66 188.5l-.5 .4-.4 .7M66.4 182l-1.2 1.2M66.4 182l-.7 .6M66.4 181.9a13.4 13.4 0 0 0 2.7 4.7M67 190.8a1.71 1.71 0 0 1 2.3 1.1 1.72 1.72 0 0 1-.2 2.5 2.62 2.62 0 0 1-2.1-3.6zM67.5 186.1v.1M67.5 186.1l.2 .2M67.7 186.3a10.8 10.8 0 0 1 5.5 9.7 2.86 2.86 0 0 1-4.2 2.6 10.4 10.4 0 0 1-5.4-6.5M67.7 190.6a2.98 2.98 0 0 0 1.9 3.2M68.1 181l-2.3-3-1.7 1 1.7 2.2-1.1 .1 .9 1.1 .8-.4M68.1 181l-1.7 1"/>
<path d="M68.1 181l1.3 2.8 1.4 1.8M68.2 185.5l-.7 .6M68.3 180.9l.7 1.7 .9 1.6M68.6 191.4l.1 .7a.8 .8 0 0 0 .9 .5M68.6 191.4l.1 .7a.79 .79 0 0 0 .9 .5M68.8 191.2a.93 .93 0 0 0-.1 1 .93 .93 0 0 0 .9 .4M68.8 191.3l-.2 .1M69.8 184.1a3.6 3.6 0 0 1 4.7-.1 9.5 9.5 0 0 1 4 8.9 3.6 3.6 0 0 1-2.5 2.5M69.9 184.2l.5 .6zM70 184.3a10.3 10.3 0 0 1 6.2 7.9 4.4 4.4 0 0 1-1.3 4.6l-3.1 1.8M70.4 184.9l.4 .7-1.7 1-1.4-.3M71.3 184.9a9.8 9.8 0 0 1 5 8.6"/>
<path d="M71.3 195.2a6.5 6.5 0 0 0-4.1-6.8 1.9 1.9 0 0 0-2.2 2.4 6.9 6.9 0 0 0 3.9 5.7h1.1l.5-.1M74.1 183.8a8.9 8.9 0 0 1 4.6 7.9"/>
<circle cx="94.9" cy="63.5" r="5.8"/>
<circle cx="94.9" cy="63.5" r="6.4"/>
<circle cx="94.9" cy="63.5" r="5.2"/>
<circle cx="94.9" cy="63.5" r="4.6"/>
<circle cx="94.9" cy="63.5" r="7.1"/>
<circle cx="94.9" cy="63.6" r="8.5"/>
<circle cx="94.9" cy="63.5" r="2.64"/>
<circle cx="94.9" cy="63.5" r="2.38"/>
<circle cx="94.9" cy="63.5" r="2.66"/>
<circle cx="112" cy="73.4" r=".56"/>
<circle cx="113.8" cy="79.9" r=".56"/>
<circle cx="116.1" cy="75.8" r="6"/>
<circle cx="116.1" cy="75.8" r="7"/>
<circle cx="116.1" cy="75.8" r="3.7"/>
<circle cx="116.1" cy="75.8" r="5.9"/>
<circle cx="118.5" cy="71.6" r=".56"/>
<circle cx="120.3" cy="78.1" r=".56"/>
<circle cx="214.4" cy="78.8" r=".56"/>
<circle cx="214.5" cy="78.8" r=".92"/>
<circle cx="216.1" cy="72.3" r=".56"/>
<circle cx="216.2" cy="72.3" r=".92"/>
<circle cx="218.5" cy="76.5" r="3.7"/>
<circle cx="222.6" cy="74.1" r=".56"/>
<circle cx="222.7" cy="74" r=".92"/>
<circle cx="230.2" cy="63.6" r=".41"/>
<circle cx="235.6" cy="72.9" r=".5"/>
<circle cx="239.7" cy="64.3" r=".87"/>
<circle cx="239.7" cy="64.3" r="2.17"/>
<circle cx="132.1" cy="85.1" r=".92"/>
<circle cx="132.1" cy="85.1" r=".56"/>
<circle cx="133.8" cy="91.5" r=".92"/>
<circle cx="133.9" cy="91.6" r=".56"/>
<circle cx="136.2" cy="87.4" r="3.7"/>
<circle cx="138.6" cy="83.3" r=".92"/>
<circle cx="138.6" cy="83.3" r=".56"/>
<circle cx="140.3" cy="89.8" r=".92"/>
<circle cx="140.4" cy="89.8" r=".56"/>
<circle cx="194.3" cy="90.5" r=".56"/>
<circle cx="196" cy="84" r=".56"/>
<circle cx="198.4" cy="88.1" r="6.9"/>
<circle cx="198.4" cy="88.1" r="5.9"/>
<circle cx="198.4" cy="88.1" r="3.7"/>
<circle cx="200.8" cy="92.3" r=".56"/>
<circle cx="202.5" cy="85.7" r=".56"/>
<circle cx="220.9" cy="80.6" r=".56"/>
<circle cx="221" cy="80.6" r=".92"/>
<circle cx="158.1" cy="100.3" r="2.1"/>
<circle cx="158.1" cy="100.3" r=".84"/>
<circle cx="158.2" cy="100.2" r="4.6"/>
<circle cx="176.5" cy="100.9" r="5.8"/>
<circle cx="176.5" cy="100.9" r="6.4"/>
<circle cx="176.5" cy="100.9" r="4.6"/>
<circle cx="176.5" cy="100.9" r=".84"/>
<circle cx="176.5" cy="100.9" r="2.66"/>
<circle cx="176.5" cy="100.9" r="4.2"/>
<circle cx="176.5" cy="100.9" r="5.2"/>
<circle cx="176.5" cy="100.9" r="7.1"/>
</g>
<g fill="#000" stroke="#000" stroke-width=".21">
<circle cx="123.8" cy="21.5" r=".17"/>
<circle cx="123.8" cy="25.2" r=".17"/>
<circle cx="145.9" cy="21.5" r=".17"/>
<circle cx="146.1" cy="21.5" r=".17"/>
<circle cx="90.7" cy="42.7" r=".17"/>
<circle cx="94.8" cy="42.7" r=".17"/>
<circle cx="95.6" cy="42.7" r=".17"/>
<circle cx="106.3" cy="41" r=".17"/>
<circle cx="106.5" cy="41" r=".17"/>
<circle cx="106.7" cy="41" r=".17"/>
<circle cx="106.9" cy="41" r=".17"/>
<circle cx="123.8" cy="43.5" r=".17"/>
<circle cx="130.1" cy="43.5" r=".17"/>
<circle cx="40.6" cy="76.6" r=".17"/>
<circle cx="43.7" cy="75.2" r=".17"/>
<circle cx="60.2" cy="66.8" r=".17"/>
<circle cx="60.2" cy="67.6" r=".17"/>
<circle cx="60.2" cy="66.9" r=".17"/>
<circle cx="61.8" cy="60.9" r=".17"/>
<circle cx="62.7" cy="76.6" r=".17"/>
<circle cx="106.3" cy="77" r=".17"/>
<circle cx="112.2" cy="66.8" r=".17"/>
<circle cx="128.6" cy="75.7" r=".17"/>
<circle cx="130.1" cy="76.6" r=".17"/>
<circle cx="204.5" cy="77.3" r=".17"/>
<circle cx="260.6" cy="77.3" r=".17"/>
<circle cx="263.7" cy="75.9" r=".17"/>
<circle cx="280.2" cy="67.6" r=".17"/>
<circle cx="280.2" cy="68.3" r=".17"/>
<circle cx="280.2" cy="67.5" r=".17"/>
<circle cx="281.9" cy="61.6" r=".17"/>
<circle cx="282.7" cy="77.3" r=".17"/>
<circle cx="40.6" cy="91.7" r=".17"/>
<circle cx="40.6" cy="89.8" r=".17"/>
<circle cx="40.6" cy="91.1" r=".17"/>
<circle cx="40.6" cy="97.1" r=".17"/>
<circle cx="41.3" cy="92.4" r=".17"/>
<circle cx="41.3" cy="88.9" r=".17"/>
<circle cx="44.4" cy="91.4" r=".17"/>
<circle cx="62.7" cy="87.6" r=".17"/>
<circle cx="153.2" cy="89.1" r=".17"/>
<circle cx="157.1" cy="93.2" r=".17"/>
<circle cx="210.8" cy="88.3" r=".17"/>
<circle cx="260.6" cy="92.4" r=".17"/>
<circle cx="260.6" cy="97.8" r=".17"/>
<circle cx="260.6" cy="90.5" r=".17"/>
<circle cx="260.6" cy="91.8" r=".17"/>
<circle cx="261.3" cy="93.1" r=".17"/>
<circle cx="264.4" cy="92.1" r=".17"/>
<circle cx="282.7" cy="88.3" r=".17"/>
<circle cx="146.1" cy="101.4" r=".17"/>
<circle cx="149" cy="101.2" r=".17"/>
<circle cx="44.5" cy="129.4" r=".17"/>
<circle cx="49.2" cy="138.9" r=".17"/>
<circle cx="49.5" cy="138.5" r=".17"/>
<circle cx="49.6" cy="138.4" r=".17"/>
<circle cx="50.2" cy="137.8" r=".17"/>
<circle cx="89" cy="128.6" r=".17"/>
<circle cx="103.4" cy="122.2" r=".17"/>
<circle cx="112.2" cy="123.9" r=".17"/>
<circle cx="112.6" cy="123.2" r=".17"/>
<circle cx="130.1" cy="121.4" r=".17"/>
<circle cx="133.9" cy="139.7" r=".17"/>
<circle cx="154.2" cy="139.7" r=".17"/>
<circle cx="154.3" cy="139.7" r=".17"/>
<circle cx="154.5" cy="139.7" r=".17"/>
<circle cx="49.7" cy="158.8" r=".17"/>
<circle cx="64" cy="152.8" r=".17"/>
<circle cx="128.6" cy="143.4" r=".17"/>
<circle cx="130.1" cy="143.4" r=".17"/>
<circle cx="145.7" cy="143.4" r=".17"/>
<circle cx="153.2" cy="143.4" r=".17"/>
<circle cx="154.1" cy="142.8" r=".17"/>
<circle cx="157.1" cy="143.4" r=".17"/>
<circle cx="157.5" cy="142.8" r=".17"/>
<circle cx="43.9" cy="168.1" r=".17"/>
<circle cx="47.3" cy="160.4" r=".17"/>
<circle cx="48.4" cy="161.7" r=".17"/>
<circle cx="51.1" cy="164.2" r=".17"/>
<circle cx="61.2" cy="188.8" r=".17"/>
<circle cx="61.2" cy="189" r=".17"/>
<circle cx="61.5" cy="188.6" r=".17"/>
<circle cx="61.5" cy="188.8" r=".17"/>
<circle cx="64.7" cy="181.3" r=".17"/>
<circle cx="65" cy="183.6" r=".17"/>
<circle cx="65.1" cy="183.5" r=".17"/>
<circle cx="65.2" cy="183.2" r=".17"/>
<circle cx="65.3" cy="183.4" r=".17"/>
<circle cx="65.4" cy="183.4" r=".17"/>
<circle cx="65.8" cy="181.2" r=".17"/>
<circle cx="65.9" cy="188.5" r=".17"/>
<circle cx="67.5" cy="186.2" r=".17"/>
<circle cx="68.2" cy="185.5" r=".17"/>
</g>
<!-- layer: Sichtbar schmal -->
<path d="M36.2 119.3l-2.5 1.4M26.6 128.6a2.82 2.82 0 0 1 3.9 .4 8.5 8.5 0 0 1 3.2 7.2 2.16 2.16 0 0 1-3.1 1.7 8.2 8.2 0 0 1-4.6-8zM27.4 128.4a3.2 3.2 0 0 0-.9 3.5 7.7 7.7 0 0 0 4.5 5.7h1.1l.5-.2M29.9 128.7a6.8 6.8 0 0 0 3.7 6.4M39.3 120.2l-2.4 1.4M41.1 121.5l-2.4 1.4M41.9 136.8l-.5 .2M43.5 134.5l-.4 .3M43.8 132.6l-.5 .3M43.9 125l-2.4 1.5M45 127.3l-2.5 1.4" fill="none" stroke="#000" stroke-width=".21"/>
<circle cx="52.5" cy="166.1" r=".08" fill="#000" stroke="#000" stroke-width=".21"/>
<!-- layer: Border -->
<path d="M20 9.9h267v190h-267zM148.5 4.9v10M15 109.9h10M282 109.9h10M148.5 194.9v10" fill="none" stroke="#000" stroke-width=".25"/>
<!-- layer: TitleBlock -->
<path d="M107 152.9h180v47h-180zM131 152.9v10M165 152.9v47M226 152.9v47M107 162.9h180M165 172.9h122M226 189.9h61M236 189.9v10M272 189.9v10" fill="none" stroke="#000" stroke-width=".36"/>
<!-- layer: Dimensions -->
<g fill="none" stroke="#000" stroke-width=".21">
<path d="M87.8 16.2v21M91.3 18.3h7.2M102 16.2v21M102 18.3h18.3M41.3 37.3v35.3M44.8 39.4h12.5M60.8 37.3v35.3M88.5 21.8v10.5M89.1 27.1v1.2M92 23.9h5.9M92.6 29.2h4.6M100.7 27.1v1.2"/>
<path d="M100.7 29.2h18.1M101.3 21.8v10.5M101.3 23.9h18.1M110.1 37.7l-11.1 18.9M179.6 40l21 36.4M186.3 36.1l20.9 36.4M187.3 38l-6.6 3.8M203.2 28.8l-12.8 7.4M204 37.1l15.7 27.3M226.6 37.9l9.4 15.8M227.7 39.7l-4 2.4M233.7 36.1l-3 1.8"/>
<path d="M233.8 37.5l3.4 14.2M264.4 39.4v35.8M272.4 29h3.5M279.4 26.9v26M279.4 29h3.7M282.7 39.4v35.8M283.1 26.9v26M286.6 29h10.4M66.8 53.1l20.6 7.6M97.2 59.6l-4.6 7.9M134.4 50.4l-12.8 17.8M177.6 43.6l-3 1.7"/>
<path d="M189 58l10.5 18.2M191.8 44.2l15.7 27.3M192.8 46l-15.7 9.1M202 40.7l-6.1 3.6M220.7 43.9l-12.9 7.7M221.6 47.2l8.7 15.1M222.7 40.3l9.4 15.7M238 55.1l.8 3.2M267.9 41.5h11.3M90.6 62l8.6 3.1M90.8 70.5l-1.8 3M93.6 65.9l-8 13.8"/>
<path d="M102.4 66.4l3.3 1.2M119.5 71l-6.8 9.6M137.6 72.8l-21.7 3M145.3 63.5l-5.3 15.6M169 78.6l6.1 18.2M171.5 71l-8.9 19.6M176.9 65l10.5 18.2M187 61.6l-6 3.5M187.2 68.3l20.3 5.5M187.4 67.4l20.3 5.4M188.3 72.2l-4 15M189.5 67.9l-.3 .9"/>
<path d="M191.3 61.2l-.9 3.4M232.1 65.3l2.9 5.1M232.1 61.2l-9.1 5.3M237.8 75.1v37.6M238.6 72.4l-9.1 5.3M238.9 74.8l6.8 11.9M239.8 75.6v37.1M246.9 62.7h8.6M247.6 69.8h8.6M259 60.6v16.9M259 62.7h1.7M259.7 67.7v9.2"/>
<path d="M259.7 69.8h1M260.3 75.8l-15.6 9.1M260.7 60.6v17.2M264.2 69.8h3.5M264.2 62.7h3.5M37.4 80.6h3.5M44.4 80.6h7.4M44.8 86.7h3.5M45.6 95.9v21M49 95.9v21M51.8 86.7h1M55.3 80.6h18.2"/>
<path d="M56.3 86.7h8.6M110.7 83.4l-2.1 2.8M129.3 85.9l-18.3 5.7M137.1 87.5l-1.1 3.3M138.9 82.5l-.6 1.7M153 94.4l2.3 2.6M154.7 89.2l1.1 3.3M156.8 95.9l2.7 8.7M157.6 99.6l1.1 1.3M161.1 93.7l-3 6.5M168.5 95.4l2.9 2M172 87.5l1.1 3.3"/>
<path d="M174.2 94.2l4.5 13.4M174.3 99.4l4.3 3M196.1 100l15.8 27.2M217.4 88.6l10.5 18.2M229.6 81.5l10.5 18.2M229.7 80.1l6.9 11.9M236 99.7l-6.1 3.5M241.6 86.6l-3.1 1.8M254.8 88.8l-15.7 9.1M31.2 114.8h10.9M33.6 110.2h3.5M40.6 109.4v2.9"/>
<path d="M40.6 110.2h4.4M45 109.4v2.9M45.6 114.8h3.4M48.5 110.2h11M52.5 114.8h3.5M160.5 107.9l6.5 20.9M161 103.6l12.5 14.5M177.9 105l1.1 3.3M179.8 111l6.9 20.8M181.5 104.4l18.1 12.4M188.5 105.3l19 32.8M191.8 103.3l19 32.9"/>
<path d="M192.1 102.3l15.8 27.3M230.8 110.6h3.5M237.8 110.6h2M243.2 110.6h15.4M203.4 138.1l-3.1 1.7M203.8 129.5l-15.4 8.9M209.7 134.4l-3.3 1.9M210.8 125.4l-4 2.4M216.9 121.9l-3 1.8M228.1 123.8l-15.3 8.8"/>
</g>
<g fill="#000" stroke="#000" stroke-width=".21">
<path d="M87.8 18.3l3.5-.5v1.1zM98.5 17.8l3.5 .5-3.5 .6zM41.3 39.4l3.5-.6v1.2zM57.3 38.8l3.5 .6-3.5 .6zM88.5 23.9l3.5-.6v1.2zM89.1 29.2l3.5-.6v1.2zM97.2 28.6l3.5 .6-3.5 .6zM97.9 23.3l3.4 .6-3.4 .6zM187.3 38l2.8-2.3 .6 1zM227.7 39.7l2.7-2.3 .6 1zM275.9 28.5l3.5 .5-3.5 .6zM283.1 29l3.5-.5v1.1z"/>
<path d="M98.5 56.3l1 .6-2.3 2.7zM177.3 43l3.4-1.2-2.8 2.2zM192.8 46l2.8-2.3 .6 1.1zM201.7 40.2l3.3-1.2-2.7 2.2zM220.4 43.3l3.3-1.2-2.7 2.2zM236.6 51.9l1.2-.3 .2 3.5zM264.4 41.5l3.5-.5v1.1zM279.2 41l3.5 .5-3.5 .6zM40.9 80l3.5 .6-3.5 .5zM51.8 80.6l3.5-.6v1.1zM87.6 60.2l3 1.8-3.5-.7zM92.6 67.5l-1.3 3.3-1-.6z"/>
<path d="M95.3 62.8l-1.2 3.4-1-.6zM99.2 65.1l3.5 .7-.4 1.1zM112.5 76.3l3.3-1.1 .2 1.2zM121.1 67.8l.9 .7-2.5 2.5zM139.4 79l1.1 .3-1.6 3.2zM177.9 66.8l2.8-2.2 .5 1zM186.7 61.1l3.3-1.3-2.7 2.3zM189.2 68.8l-.3 3.6-1.2-.3zM189.8 64.4l1.1 .3-1.4 3.2zM230.3 62.3l2.3 2.7-1.1 .6zM234.5 70.7l1-.6 1.2 3.4zM255.5 62.2l3.5 .5-3.5 .6z"/>
<path d="M256.2 69.2l3.5 .6-3.5 .6zM260.7 69.8l3.5-.6v1.2zM260.7 62.7l3.5-.5v1.1zM48.3 86.2l3.5 .5-3.5 .6zM52.8 86.7l3.5-.5v1.1zM110.2 83.1l2.5-2.5-1.6 3.1zM129.1 85.4l3.6-.5-3.2 1.6zM138.3 84.2l-.6 3.5-1.1-.4zM154.8 97.4l.9-.8 1.9 3zM155.2 92.7l1.1-.4 .5 3.6zM162 90.3l1.1 .5-2 2.9zM171.7 96.9l2.6 2.5-3.2-1.5z"/>
<path d="M172.6 91l1.1-.4 .5 3.6zM174.5 97l1.2-.4 .5 3.5zM235.7 99.2l3.4-1.3-2.8 2.3zM235.5 90.2l2.7-2.3 .6 1zM241.3 86.1l3.4-1.2-2.8 2.2zM37.1 109.6l3.5 .6-3.5 .6zM42.1 114.2l3.5 .6-3.5 .6zM45 110.2l3.5-.6v1.2zM49 114.8l3.5-.6v1.2zM159.5 104.6l1.6 3.1-1.1 .4zM158.7 100.9l2.7 2.3-.9 .8zM176.7 101.7l1.7 3.1-1.1 .4z"/>
<path d="M178.7 107.6l1.7 3.2-1.1 .4zM178.6 102.4l3.3 1.5-.7 1zM226.9 105l2.7-2.3 .6 1zM234.3 110l3.5 .6-3.5 .6zM239.8 110.6l3.4-.6v1.2zM203.1 137.6l3.3-1.3-2.7 2.3zM203.5 129l3.3-1.2-2.7 2.2zM209.7 134.4l2.8-2.3 .6 1zM210.8 125.4l2.8-2.2 .6 1z"/>
</g>
<g font-size="7">
<text x="166" y="183.4">Arm Axis 2 &amp; 3</text>
<text x="254.5" y="185.2">5</text>
<text x="166" y="190.9">Robotic Arm</text>
</g>
<g font-size="4.9">
<text x="106.8" y="16.9">42.67</text>
<text x="106" y="22.5">38.66</text>
<text x="105.4" y="27.7">34.66</text>
<text x="291" y="27.6">11.3</text>
<text x="193.8" y="32.6" transform="rotate(-30 193.8 32.6)">23.1</text>
<text x="44.9" y="37.9">58.55</text>
<text x="235.4" y="38.1" transform="rotate(76 235.4 38.1)">R10</text>
<text x="267.4" y="40.1">54.78</text>
<text x="223.4" y="47.5" transform="rotate(60 223.4 47.5)">38.71</text>
<text x="68.5" y="52.1" transform="rotate(20 68.5 52.1)">Ø27.33</text>
<text x="100.1" y="51.8" transform="rotate(-59 100.1 51.8)">Ø27.33</text>
<text x="177.5" y="53.2" transform="rotate(-30 177.5 53.2)">42.22</text>
<text x="207.8" y="49.9" transform="rotate(-31 207.8 49.9)">13.8</text>
<text x="123.1" y="63.5" transform="rotate(-54 123.1 63.5)">Ø35.18</text>
<text x="181" y="63.4" transform="rotate(-30 181 63.4)">42</text>
<text x="248.1" y="61.3">5</text>
<text x="248.8" y="68.3">3</text>
<text x="120.4" y="73.7" transform="rotate(-8 120.4 73.7)">Ø22.18</text>
<text x="140" y="74.2" transform="rotate(-71 140 74.2)">Ø5.5</text>
<text x="60.1" y="79.2">22.24</text>
<text x="84.8" y="78.1" transform="rotate(-60 84.8 78.1)">R2.6</text>
<text x="170.9" y="79.2" transform="rotate(71 170.9 79.2)">Ø5.07</text>
<text x="248" y="81.3" transform="rotate(-30 248 81.3)">31.76</text>
<text x="61" y="85.3">3</text>
<text x="111.7" y="89.8" transform="rotate(-17 111.7 89.8)">Ø3.34</text>
<text x="163.1" y="85.8" transform="rotate(-65 163.1 85.8)">R21.33</text>
<text x="183.2" y="85.6" transform="rotate(-75 183.2 85.6)">2.83</text>
<text x="242.5" y="94.3" transform="rotate(-30 242.5 94.3)">42.22</text>
<text x="165.2" y="106.1" transform="rotate(49 165.2 106.1)">Ø5.07</text>
<text x="186.3" y="105.8" transform="rotate(35 186.3 105.8)">Ø15.93</text>
<text x="32" y="113.3">10</text>
<text x="52.8" y="108.7">13</text>
<text x="163.4" y="111.9" transform="rotate(73 163.4 111.9)">Ø27.33</text>
<text x="247.9" y="109.1">5.82</text>
<text x="182.8" y="114.9" transform="rotate(72 182.8 114.9)">Ø42.66</text>
<text x="215.8" y="129.2" transform="rotate(-30 215.8 129.2)">11.52</text>
<text x="188.4" y="136.7" transform="rotate(-30 188.4 136.7)">13.98</text>
<text x="166" y="161.4">lucas lenarcic</text>
<text x="200.5" y="161.4">03.03.2022</text>
<text x="227" y="161.4">Lucas Lenarcic 03.03.2022</text>
<text x="166" y="171.4">Technical Drawing</text>
<text x="227.1" y="198.6">V0.1</text>
<text x="237" y="198.4">03.03.2022</text>
<text x="276.1" y="198.6">1/1</text>
</g>
<g font-size="2.5">
<text x="108" y="155.7">Dept.</text>
<text x="132" y="155.7">Technical reference</text>
<text x="166" y="155.7">Created by</text>
<text x="227" y="155.7">Approved by</text>
<text x="166" y="165.7">Document type</text>
<text x="227" y="165.7">Document status</text>
<text x="166" y="175.7">Title</text>
<text x="227" y="175.7">DWG No.</text>
<text x="227" y="192.7">Rev.</text>
<text x="237" y="192.7">Date of issue</text>
<text x="273" y="192.7">Sheet</text>
</g>
</svg>
